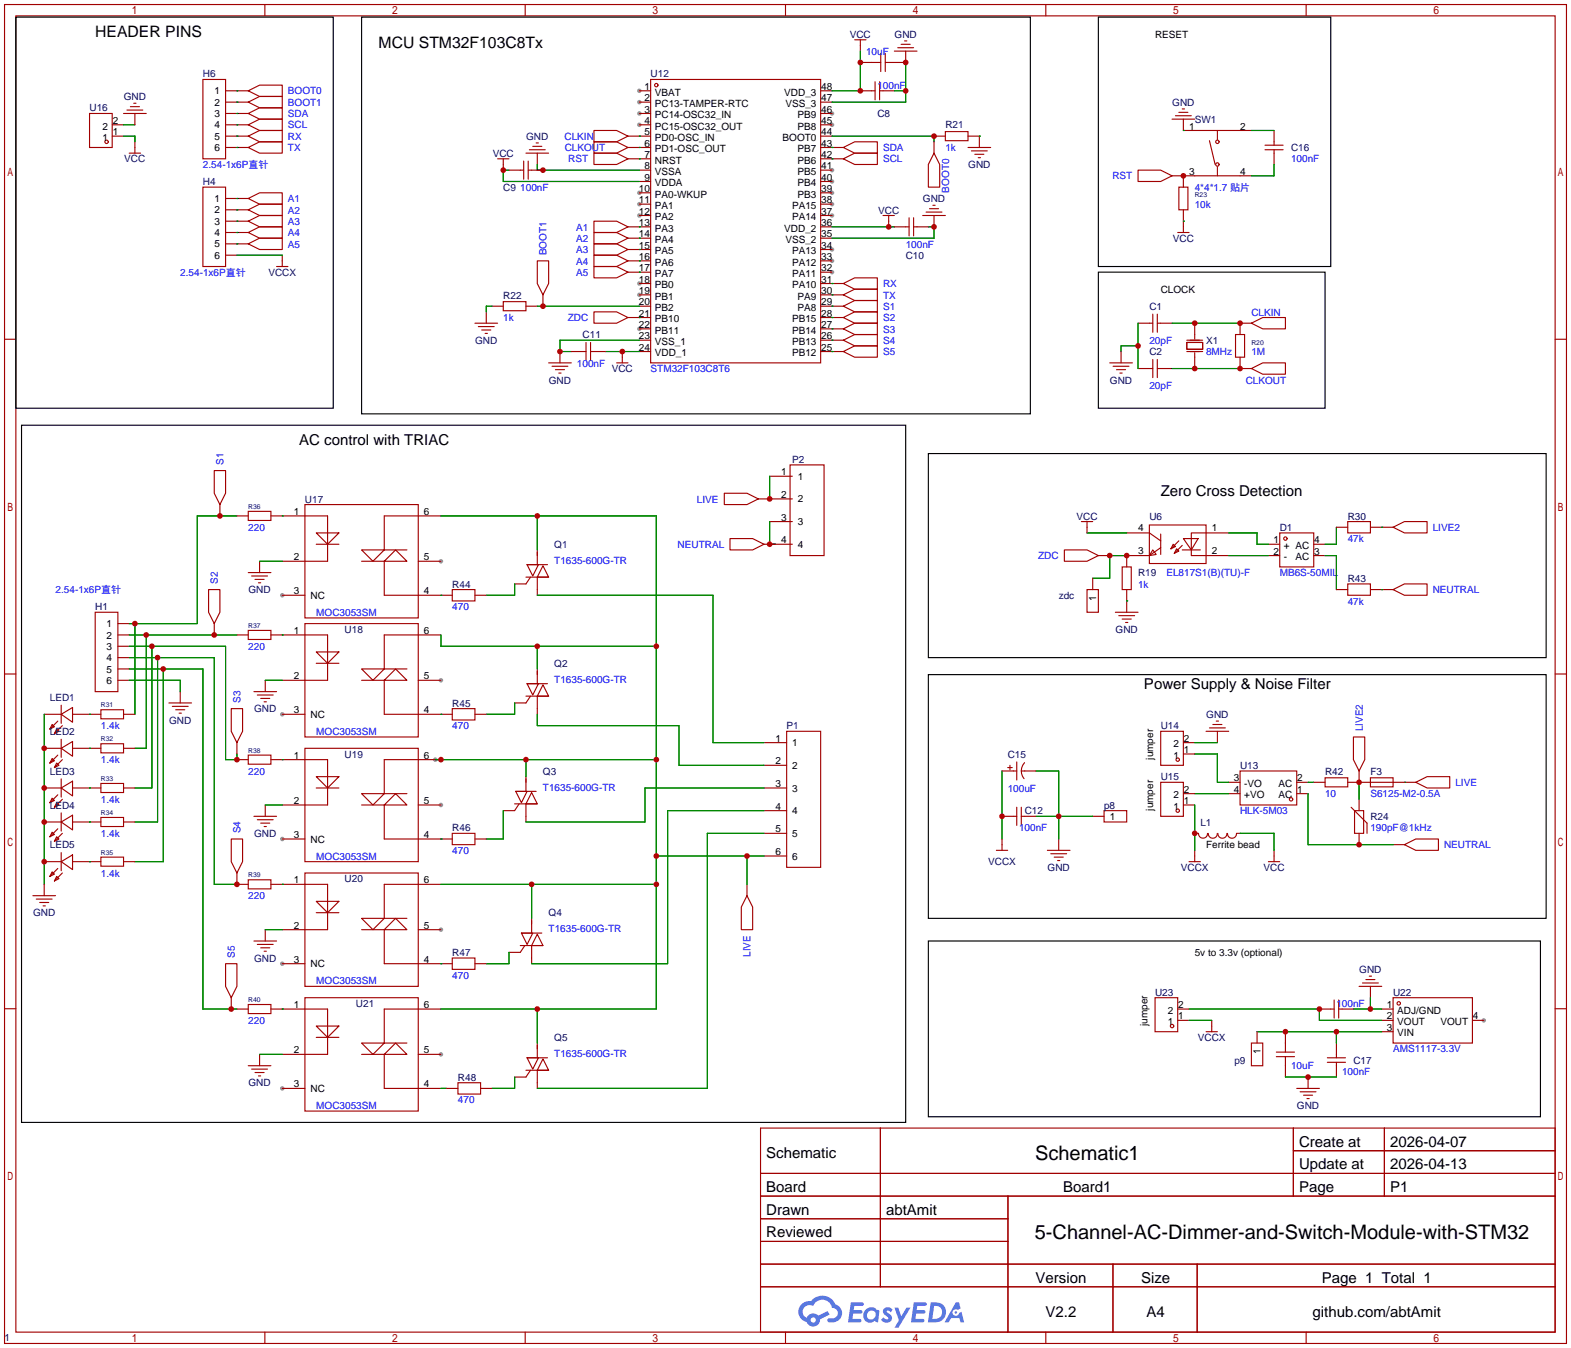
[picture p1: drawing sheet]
<svg xmlns="http://www.w3.org/2000/svg" width="352mm" height="302mm" viewBox="0 0 352 302" stroke-linecap="round" stroke-linejoin="round" font-family="sans-serif">
<g fill="#999">
<circle cx="143.3" cy="20.3" r=".51"/>
<circle cx="143.3" cy="22.9" r=".51"/>
<circle cx="143.3" cy="25.4" r=".51"/>
<circle cx="143.3" cy="28" r=".51"/>
<circle cx="143.3" cy="43.2" r=".51"/>
<circle cx="143.3" cy="45.7" r=".51"/>
<circle cx="143.3" cy="48.3" r=".51"/>
<circle cx="143.3" cy="63.5" r=".51"/>
<circle cx="143.3" cy="66.1" r=".51"/>
<circle cx="143.3" cy="73.7" r=".51"/>
<circle cx="186.4" cy="61" r=".51"/>
<circle cx="186.4" cy="58.4" r=".51"/>
<circle cx="186.4" cy="55.9" r=".51"/>
<circle cx="186.4" cy="48.3" r=".51"/>
<circle cx="186.4" cy="45.7" r=".51"/>
<circle cx="186.4" cy="43.2" r=".51"/>
<circle cx="186.4" cy="40.7" r=".51"/>
<circle cx="186.4" cy="38.1" r=".51"/>
<circle cx="186.4" cy="28" r=".51"/>
<circle cx="186.4" cy="25.4" r=".51"/>
<circle cx="98.8" cy="125.8" r=".51"/>
<circle cx="63.2" cy="133.4" r=".51"/>
<circle cx="98.8" cy="152.4" r=".51"/>
<circle cx="63.2" cy="160" r=".51"/>
<circle cx="98.8" cy="180.4" r=".51"/>
<circle cx="63.2" cy="188" r=".51"/>
<circle cx="98.8" cy="208.3" r=".51"/>
<circle cx="63.2" cy="215.9" r=".51"/>
<circle cx="98.8" cy="236.2" r=".51"/>
<circle cx="63.2" cy="243.9" r=".51"/>
<circle cx="332.5" cy="228.6" r=".51"/>
<circle cx="97.5" cy="170.2" r=".51"/>
</g>
<g fill="none" stroke="#a10000" stroke-width=".25">
<path d="M1 1h350v300h-350zM3.6 3.6h344.9v294.9h-344.9zM59.3 1v2.6M117.7 1v2.6M176 1v2.6M234.3 1v2.6M292.7 1v2.6M1 76h2.6M348.5 76h2.5M1 151h2.6M348.5 151h2.5M1 226h2.6"/>
<path d="M348.5 226h2.5M170.4 252.8h178.1v45.7h-178.1zM197.3 252.8v35.5M289.8 252.8v15.2M289.8 257.8h58.7M310.2 252.8v15.2M170.4 262.9h178.1M170.4 268h178.1M170.4 273.1h55.5M170.4 278.2h55.5M225.9 268v30.5M59.3 298.5v2.5"/>
<path d="M117.7 298.5v2.5M170.4 283.2h178.1M170.4 288.3h178.1M176 298.5v2.5M234.3 298.5v2.5M249.4 283.2v15.3M268.3 283.2v15.3M292.7 298.5v2.5"/>
</g>
<g fill="#5487ff">
<path d="M198.2 293.1a1.3 1.3 0 0 1 1.8 .3l-.4 .7a.54 .54 0 0 0-.9-.3l.1 .2a1.28 1.28 0 0 1 .8 2 1.53 1.53 0 0 1-2.2-.3l.5-.5 .8 .4a.31 .31 0 0 0 .4-.3 .31 .31 0 0 0-.3-.3 1.12 1.12 0 0 1-.6-1.9z"/>
<path d="M200.4 293h.9l.6 1.9 1.2-1.9h.9l-2.7 4.5h-.9l1-1.7z"/>
<path d="M190.7 291.8h2.2a.46 .46 0 0 1 .5 .1 .46 .46 0 0 1 .1 .5l-.3 .2h-1.8l-.1 .9h1.6a.4 .4 0 0 1 .4 .5 .4 .4 0 0 1-.4 .3h-1.7l-.2 1.2h1.4a.46 .46 0 0 1 .5 .1 .46 .46 0 0 1 .1 .5l-.3 .2h-2.7z"/>
<path d="M204.8 291.8h2.2a.47 .47 0 0 1 .5 .1 .47 .47 0 0 1 .1 .5l-.3 .2h-1.8l-.1 .9h1.6a.4 .4 0 0 1 .4 .5 .4 .4 0 0 1-.4 .3h-1.7l-.2 1.2h1.4a.46 .46 0 0 1 .5 .1 .46 .46 0 0 1 .1 .5l-.3 .2h-2.7z"/>
<path d="M214.2 291.8h.7l.4 1.4-.7 .3a.75 .75 0 0 0-1.1 .3 .75 .75 0 0 0 .5 1 .75 .75 0 0 0 .9-.6l.5-.3 .7 2.4h-.9l-.2-1h-1.9l-.5 1h-.9z"/>
<path d="M208.6 291.8l-.7 4.5h1.5a2.27 2.27 0 0 0 2.6-2.3 2.27 2.27 0 0 0-2.7-2.2zM209.3 292.6a1.5 1.5 0 0 1 1.8 1.5 1.5 1.5 0 0 1-1.9 1.4h-.3z"/>
<path d="M194 293.4a1.6 1.6 0 0 0-.3 2.3 1.6 1.6 0 0 0 2.3 .2l.8 .4 .3-2.5-.2-.3h-.5a1.58 1.58 0 0 0-2.4-.1zM194.6 294a.98 .98 0 0 1 1.6 .4 .98 .98 0 0 1-1.1 1.2 .94 .94 0 0 1-.8-.6 .94 .94 0 0 1 .3-1z"/>
<path d="M179.6 292.2a2.37 2.37 0 0 0 1.2 4 1.54 1.54 0 0 0 1.7 1 1.54 1.54 0 0 0 1.3-1.6l2.1-1.1-.5-.8-2 1.1a1.57 1.57 0 0 0-2.6 .5 1.5 1.5 0 0 1-.8-2.1 1.5 1.5 0 0 1 2.2-.6 2.23 2.23 0 0 1 2.3-1.4 2.23 2.23 0 0 1 2 1.9 1.16 1.16 0 0 1 1.2 1 1.16 1.16 0 0 1-1.1 1.3h-.6a.47 .47 0 0 0-.6 .4 .47 .47 0 0 0 .4 .5 2.14 2.14 0 0 0 2.7-1.3 2.14 2.14 0 0 0-1.3-2.8 3.2 3.2 0 0 0-5.5-.7l-1.1 .1zM181.6 295.8a.6 .6 0 0 1 1.2 0 .6 .6 0 0 1-1.2 0z"/>
<circle cx="214.2" cy="294.1" r=".28"/>
</g>
<g fill="none" stroke="#a10000" stroke-width=".25">
<path d="M45.5 17.8h5v17.8h-5zM145.8 17.8h38.1v63.5h-38.1zM191.5 8.9h2.6M192.8 8.9v2.6M192.8 14h4.6M196.1 18.3v4.1M197.1 18.3v4.1M197.4 12v4M198.4 12v4M200.4 11.5h5.1M201.2 10.7h3.5M201.9 9.9h2.1"/>
<path d="M202.7 9.2h.5M202.9 11.5v2.5h-4.5M20.1 25.4h5v7.6h-5zM25.1 28h2.6M25.1 30.5h2.6M27.7 25.4h5.1M28.4 24.7h3.6M29 34.3h2.5M29.2 23.9h2M30 23.1h.5M30.2 25.4v2.6M30.2 31.8v2.5"/>
<path d="M50.5 20.3h5.1M50.5 22.9h5.1M50.5 25.4h5.1M50.5 28h5.1M50.5 30.5h5.1M50.5 33h5.1M55.6 30.5l2.6-1.3h5v2.6h-5zM55.6 28l2.6-1.3h5v2.5h-5zM55.6 25.4l2.6-1.2h5v2.5h-5zM55.6 22.9l2.6-1.3h5v2.6h-5zM55.6 20.3l2.6-1.2h5v2.5h-5zM55.6 33l2.6-1.2h5v2.5h-5z"/>
<path d="M111.5 35.6h2.5M112.8 35.6v2.5M114 38.1h3.3M117.3 36.1v4.1M117.9 34.3h5M118.4 38.1h3.3M118.4 36.1v4.1M118.6 33.6h3.6M119.4 32.8h2M120.1 32h.5M120.4 34.3v2.6M133.1 29.2h5.1l2.5 1.3-2.5 1.3h-5.1z"/>
<path d="M133.1 31.8h5.1l2.5 1.2-2.5 1.3h-5.1zM133.1 34.3h5.1l2.5 1.3-2.5 1.3h-5.1zM140.7 30.5h5.1M140.7 33h5.1M140.7 35.6h5.1M143.3 20.3h2.5M143.3 22.9h2.5M143.3 25.4h2.5M143.3 28h2.5M143.3 38.1h2.5M183.9 20.3h2.5M183.9 22.9h2.5"/>
<path d="M183.9 25.4h2.5M183.9 28h2.5M183.9 30.5h2.5M183.9 33h5.1M183.9 35.6h5.1M183.9 38.1h2.5M189 35.6l2.5-1.3h5.1v2.6h-5.1zM189 33l2.5-1.2h5.1v2.5h-5.1zM192.8 20.3h3.3M197.1 20.3h3.3M209.3 34.3l1.3 2.6v5h-2.6v-5zM209.3 30.5h2.5"/>
<path d="M209.3 31.8v2.5M211.8 29.5h5.1v2h-5.1zM216.9 30.5h2.6v2.5M216.9 33h5.1M217.7 33.8h3.5M218.4 34.6h2.1M219.2 35.3h.5M255 38.1h5.1l2.5 1.3-2.5 1.3h-5.1zM262.6 39.4h17.8M262.6 26.7h5.1M263.4 25.9h3.6M264.2 25.2h2"/>
<path d="M264.9 24.4h.5M265.2 26.7v2.5h15.2M265.2 39.4v2.5M271 31.5l1.3 5.4M272.8 29.2v2.1M272.8 37.4v2M283.5 33.6h4M283.5 32.5h4M285.5 29.2v3.3M285.5 33.6v3.3M45.5 41.9h5v17.8h-5zM50.5 44.5h5.1"/>
<path d="M50.5 47h5.1M50.5 49.6h5.1M50.5 52.1h5.1M50.5 54.6h5.1M50.5 57.2h2.6M55.6 44.5l2.6-1.3h5v2.5h-5zM55.6 47l2.6-1.3h5v2.6h-5zM55.6 49.6l2.6-1.3h5v2.5h-5zM55.6 52.1l2.6-1.3h5v2.6h-5zM55.6 54.6l2.6-1.2h5v2.5h-5zM62 59.7h2.5M63.2 57.2v2.5"/>
<path d="M120.4 58.4h2.5v5.1l-1.2 2.6-1.3-2.6zM133.1 49.6h5.1l2.5 1.2-2.5 1.3h-5.1zM133.1 52.1h5.1l2.5 1.3-2.5 1.2h-5.1zM133.1 54.6h5.1l2.5 1.3-2.5 1.3h-5.1zM133.1 57.2h5.1l2.5 1.2-2.5 1.3h-5.1zM133.1 59.7h5.1l2.5 1.3-2.5 1.3h-5.1zM140.7 50.8h5.1M140.7 53.4h5.1M140.7 55.9h5.1M140.7 58.4h5.1M143.3 40.7h2.5M143.3 43.2h2.5"/>
<path d="M143.3 45.7h2.5M143.3 48.3h2.5M183.9 40.7h2.5M183.9 43.2h2.5M183.9 45.7h2.5M183.9 48.3h2.5M183.9 50.8h2.5M183.9 53.4h2.5M183.9 55.9h2.5M183.9 58.4h2.5M197.9 48.3h2.5M199.1 48.3v2.5"/>
<path d="M200.4 50.8h3.3M203.7 48.8v4.1M204.7 50.8h3.3M204.7 48.8v4.1M206.8 48.3h5M207.5 47.5h3.6M208.3 46.8h2M209 46h.5M209.3 48.3v2.5M263.9 52.1h2.5M264.2 41.9h2v5.1h-2zM265.2 47v5.1"/>
<path d="M106.4 72.4h5.1M107.2 73.2h3.5M107.9 73.9h2.1M108.7 74.7h.5M109 69.9v2.5M110.2 68.6h2.6M112.8 67.6h5.1v2h-5.1zM117.9 68.6h2.5M121.7 66.1v2.5M125.5 78.8v2.5M128 78.8h3.3M131.3 76.7v4.1"/>
<path d="M132.3 78.8h3.3M132.3 76.7v4.1M133.1 69.9h5.1l2.5 1.2-2.5 1.3h-5.1zM139.4 78.8v2.5M140.7 61h5.1M140.7 71.1h5.1M143.3 63.5h2.5M143.3 66.1h2.5M143.3 68.6h2.5M143.3 73.7h2.5M143.3 76.2h2.5M143.3 78.8h2.5"/>
<path d="M183.9 61h2.5M183.9 63.5h5.1M183.9 66.1h5.1M183.9 68.6h5.1M183.9 71.1h5.1M183.9 73.7h5.1M183.9 76.2h5.1M183.9 78.8h5.1M189 78.8l2.5-1.3h5.1v2.5h-5.1zM189 76.2l2.5-1.2h5.1v2.5h-5.1zM189 71.1l2.5-1.2h5.1v2.5h-5.1zM189 73.7l2.5-1.3h5.1v2.6h-5.1z"/>
<path d="M189 68.6l2.5-1.3h5.1v2.6h-5.1zM189 66.1l2.5-1.3h5.1v2.5h-5.1zM189 63.5l2.5-1.2h5.1v2.5h-5.1zM251.2 78.8v2.5M255 72.4h3.3M258.3 70.4v4M259.3 70.4v4M259.3 72.4h3.3M265.9 76.7h3.6v1.6h-3.6zM265.9 76.2h3.6M265.9 78.8h3.6M267.7 72.4v3.6"/>
<path d="M267.7 79v3.6M276.9 75h2v5h-2zM280.4 72.4l2.6-1.3h5v2.6h-5zM280.4 72.4h-2.5v2.6M122.9 81.3h5.1M123.7 82.1h3.6M124.5 82.8h2M125.2 83.6h.5M138.2 81.3h2.5M248.7 81.3h5M249.4 82.1h3.6M250.2 82.8h2"/>
<path d="M251 83.6h.5M255 82.6h3.3M258.3 80.5v4.1M259.3 80.5v4.1M259.3 82.6h3.3M277.9 80v2.6h2.5M280.4 82.6l2.6-1.3h5v2.5h-5zM48 105.4h2.5v5.1l-1.2 2.6-1.3-2.6zM49.3 113.1v2.5M53.1 115.6h2.5M55.6 114.6h5.1v2h-5.1zM60.7 115.6h12.7v10.2h-10.2"/>
<path d="M68.3 113.1h25.4v25.4h-25.4zM70.9 119.4h5l-2.5 2.5zM98.8 115.6h-12.7v7.6M162.3 110.5h5.1l2.5 1.3-2.5 1.3h-5.1zM169.9 111.8h7.6M172.5 116.9h5M172.5 106.7h5M177 104.2h7.7v20.3h-7.7zM242.3 116.9h2.6M243.6 116.9v2.5M252.5 119.4h5.1l2.5 1.8M257.6 117.6h12.7v8.7h-12.7z"/>
<path d="M260.1 119.7v4.5M275.3 119.4h-8.3v5.1h8.3M286.8 119.4h7.6v7.6h-7.6zM299.5 118.1h2.5M302 116.9h5.1v2.5h-5.1zM307.1 118.1h5.1M312.2 118.1l2.5-1.2h5.1v2.5h-5.1zM21.3 137.2h5.1v17.8h-5.1zM26.4 139.7h2.6M46.7 132.1h2.6v5.1l-1.3 2.5-1.3-2.5zM48 139.7v2.6M55.6 128.3h5.1"/>
<path d="M56.4 129.1h3.5M57.1 129.8h2.1M57.9 130.6h.5M58.2 125.8v2.5M63.2 133.4h5.1M68.3 139.7h25.4v25.4h-25.4zM70.9 121.9h5M81 123.2h5.1l-2.5 2.6zM81 125.8h5.1M86.1 123.2h5.1M86.1 125.8v7.6h15.2M88.6 123.2l2.6 2.6h-5.1z"/>
<path d="M93.7 125.8h5.1M101.3 132.1h5.1v2.5h-5.1zM106.4 133.4h2.6M117.9 129.3h5M118.1 126.5h2.5l-1.2 2.6zM118.1 126.5h4.6M118.9 129.3l-1 1.5h-2.6M120.4 123.2v3.3M120.4 129.3v4.1M121.7 126.8l1.2 2.5h-2.5zM163.6 120.7h5.1l2.5 1.2-2.5 1.3h-5.1zM171.2 121.9h6.3"/>
<path d="M238.5 123.2h5.1l2.5 1.3-2.5 1.3h-5.1zM243.6 132.1h2.5v5.1h-2.5zM244.9 129.6v2.5M246.1 124.5h2.6M249.9 137.2h5.1M250.7 137.9h3.6M251.5 127h2v5.1h-2zM251.5 138.7h2M252.2 139.5h.5M252.5 132.1v5.1M257.6 124.5h-5.1v2.5M258.3 123.2l.8 1-1.5 .3z"/>
<path d="M260.1 122.7l-2.5 1.8M262.9 121.9l.5 .6-1 .5zM263.7 123l.5 .5-1.1 .5zM264.2 121.2l-1.8 1.8M264.9 122.2l-1.8 1.8M264.9 123.2h4.1M265.2 120.7h3.3l-1.5 2.5zM284.2 121.9h2.6M284.2 124.5h2.6M294.4 121.9h2.5M294.4 124.5h2.5M299.5 132.1h2.5"/>
<path d="M302 130.8h5.1v2.6h-5.1zM307.1 132.1h5.1M312.2 132.1l2.5-1.3h5.1v2.6h-5.1zM13.7 158v4.1M22.6 159h5.1v2.1h-5.1zM26.4 142.3h2.6M26.4 144.8h2.6M26.4 147.3h2.6M26.4 149.9h2.6M26.4 152.4h2.6M37.8 157.5h5.1M38.6 158.3h3.6"/>
<path d="M39.4 159h2M40.1 159.8h.5M40.4 155v2.5M51.8 158.8h2.6v5.1l-1.3 2.5-1.3-2.5zM53.1 142.3h2.5M55.6 141.2h5.1v2.1h-5.1zM56.9 155h5.1M57.7 155.7h3.5M58.4 156.5h2.1M59.2 157.3h.5M59.4 152.4v2.6M60.7 142.3h12.7v10.1h-10.2"/>
<path d="M70.9 146.1h5l-2.5 2.5zM70.9 148.6h5M81 149.9h5.1l-2.5 2.5zM81 152.4h5.1M86.1 149.9h5.1M86.1 152.4v7.6h15.2M88.6 149.9l2.6 2.5h-5.1zM93.7 152.4h5.1M98.8 142.3h-12.7v7.6M101.3 158.8h5.1v2.5h-5.1zM117.9 156h5M118.1 153.2h2.5l-1.2 2.5z"/>
<path d="M118.1 153.2h4.6M118.9 156l-1 1.5h-2.6M120.4 149.9v3.3M120.4 156v4M121.7 153.4l1.2 2.6h-2.5zM9.9 176.6h3.8M9.9 160h3.8M9.9 167.7h3.8M11.7 162.3l.5 .5-1 .5zM11.7 170l.5 .5-1 .5zM11.7 178.8l.5 .5-1 .6zM12.7 163.3l.5 .6-1 .5z"/>
<path d="M12.7 171l.5 .5-1 .5zM12.7 179.9l.5 .5-1 .5zM13 161.6l-1.8 1.7M13 169.2l-1.8 1.8M13 178.1l-1.8 1.8M13.7 160l2.6-1.5v3.3zM13.7 167.7l2.6-1.6v3.3zM13.7 176.6l2.6-1.6v3.3zM13.7 165.6v4.1M13.7 174.5v4.1M14 162.6l-1.8 1.8M14 170.2l-1.8 1.8"/>
<path d="M14 179.1l-1.8 1.8M16.3 176.6h6.3M16.3 160h6.3M16.3 167.7h6.3M22.6 166.6h5.1v2.1h-5.1zM22.6 175.5h5.1v2.1h-5.1zM27.7 176.6h2.5M27.7 160h2.5M27.7 167.7h2.5M53.1 166.4v2.5M53.1 170.2h2.5M55.6 169.2h5.1v2h-5.1z"/>
<path d="M60.7 170.2h12.7v10.2h-10.2M63.2 160h5.1M68.3 167.7h25.4v25.4h-25.4zM70.9 174h5l-2.5 2.6zM70.9 176.6h5M81 177.8h5.1l-2.5 2.6zM86.1 177.8h5.1M98.8 170.2h-12.7v7.6M106.4 160h2.6M115.6 177.3h2.5l-1.3 2.6zM115.6 177.3h4.5M117.9 174v3.3"/>
<path d="M119.1 177.6l1.3 2.5h-2.5zM171.2 166.4h5.1M171.2 171.5h5.1M171.2 176.6h5.1M176.3 163.9h7.6v30.4h-7.6zM224.5 172.7h3.3M225.8 172h1M226.3 171.5v1M227.8 170.7v4.1M228.9 172.7h3.3M229.6 170.9a2.74 2.74 0 0 0-.1 3.6M260.1 163.9h5.1v7.6h-5.1z"/>
<path d="M260.1 175.3h5.1v7.6h-5.1zM265.2 166.4h2.5M265.2 177.8h2.5M265.2 168.9h2.5M270.3 163.9h5M271 163.1h3.6M271.8 162.3h2M272.5 161.6h.5M272.8 163.9v2.5M275.3 177.8h2.6M275.3 175.3h2.6M277.9 172.7h12.7v7.7h-12.7z"/>
<path d="M290.6 177.8h2.5M290.6 175.3h2.5M294.4 175.3h2.5M296.9 174.3h5.1v2h-5.1zM302 175.3h15.2M303.3 165.1h2.5v5.1l-1.3 2.5-1.2-2.5zM304.5 172.7v2.6M304.5 179.1v2.5M307.1 174.3h5.1v2h-5.1zM317.2 175.3l2.6-1.3h5.1v2.6h-5.1zM9.9 193.1h3.8M9.9 184.2h3.8"/>
<path d="M9.9 198.1v2.6M11.7 186.5l.5 .5-1 .5zM11.7 195.4l.5 .5-1 .5zM12.7 187.5l.5 .5-1 .5zM12.7 196.4l.5 .5-1 .5zM13 185.7l-1.8 1.8M13 194.6l-1.8 1.8M13.7 184.2l2.6-1.5v3.3zM13.7 193.1l2.6-1.6v3.3zM13.7 182.1v4.1M13.7 191v4.1M14 186.7l-1.8 1.8"/>
<path d="M14 195.6l-1.8 1.8M16.3 193.1h6.3M16.3 184.2h6.3M22.6 183.2h5.1v2h-5.1zM22.6 192h5.1v2.1h-5.1zM27.7 193.1h2.5M27.7 184.2h2.5M51.8 188h2.6v5.1l-1.3 2.5-1.3-2.5zM53.1 195.6v2.5h2.5M55.6 197.1h5.1v2.1h-5.1zM56.9 182.9h5.1M57.7 183.7h3.5"/>
<path d="M58.4 184.4h2.1M59.2 185.2h.5M59.4 180.4v2.5M60.7 198.1h12.7v10.2h-10.2M63.2 188h5.1M68.3 195.6h25.4v25.4h-25.4zM81 180.4h5.1M86.1 180.4l2.5-2.6 2.6 2.6zM86.1 180.4v7.6h15.2M93.7 180.4h5.1M98.8 198.1h-12.7v7.7M101.3 186.7h5.1v2.6h-5.1z"/>
<path d="M106.4 188h2.6M115.3 180.1h5.1M116.3 180.1l-1 1.5h-2.5M117.9 180.1v4.1M167.4 198.1v2.6M171.2 181.6h5.1M171.2 186.7h5.1M171.2 191.8h5.1M223.3 190.5h2.5M224.5 182.9h3.3M224.5 188v2.5M227.8 180.9v4"/>
<path d="M228.9 182.9h3.3M228.9 180.9v4M234.7 190.5h5.1M235.5 191.3h3.5M236.2 192h2.1M237 192.8h.5M237.2 188v2.5M244.9 182.9h2.5M247.4 181.6h5.1v2.6h-5.1zM265.2 180.4h2.5M266.4 193.1h2.6M267.7 186.7h.8"/>
<path d="M267.7 190.5v2.6M268.6 186.7a1.01 1.01 0 0 0 1 1.1 1.01 1.01 0 0 0 1-1.1M270.8 186.7a1.01 1.01 0 0 0 1 1.1 1.01 1.01 0 0 0 1-1.1M272.9 186.7a1.01 1.01 0 0 0 1 1.1 1.01 1.01 0 0 0 1-1.1M275.1 186.7a1.01 1.01 0 0 0 1 1.1 1.01 1.01 0 0 0 1-1.1M277.1 186.7h.8M284.2 193.1h2.6M285.5 190.5v2.6M302.8 180.9l3.5 3.5v2.3M303.5 181.6h2.1v5.1h-2.1zM304.5 186.7v2.6M312.2 189.3h2.5"/>
<path d="M314.7 189.3l2.5-1.3h5.1v2.5h-5.1zM7.4 200.7h5M8.1 201.4h3.6M8.9 202.2h2M9.7 203h.5M50.5 215.9h2.6v5.1l-1.3 2.5-1.3-2.5zM56.9 210.8h5.1M57.7 211.6h3.5M58.4 212.4h2.1M59.2 213.1h.5M59.4 208.3v2.5M63.2 215.9h5.1"/>
<path d="M70.9 202h5l-2.5 2.5zM70.9 204.5h5M81 205.8h5.1l-2.5 2.5zM81 208.3h5.1M86.1 208.3v7.6h15.2M86.1 205.8h5.1M88.6 205.8l2.6 2.5h-5.1zM93.7 208.3h5.1M101.3 214.7h5.1v2.5h-5.1zM106.4 215.9h2.6M116.6 211.9h5.1M116.8 209.1h2.6l-1.3 2.5z"/>
<path d="M116.8 209.1h4.6M117.6 211.9l-1 1.5h-2.6M119.1 205.8v3.3M119.1 211.9v4M120.4 209.3l1.3 2.6h-2.6zM167.4 200.7l1.3 2.5v5.1h-2.6v-5.1zM306.1 219.5h2M306.8 218.7h.5M51.8 223.5v2.6M53.1 226.1h2.5M55.6 225.1h5.1v2h-5.1zM55.6 238.8h5.1"/>
<path d="M56.4 239.5h3.5M58.2 236.2v2.6M60.7 226.1h12.7v10.1h-10.2M68.3 223.5h25.4v25.4h-25.4zM70.9 229.9h5l-2.5 2.5zM70.9 232.4h5M81 233.7h5.1l-2.5 2.5zM81 236.2h5.1M86.1 236.2l2.5-2.5 2.6 2.5zM86.1 236.2v7.7h12.7M86.1 233.7h5.1M93.7 236.2h5.1"/>
<path d="M98.8 226.1h-12.7v7.6M117.9 239.8h5M118.1 237h2.5l-1.2 2.5zM118.1 237h4.6M118.9 239.8l-1 1.5h-2.6M120.4 233.7v3.3M120.4 239.8v4.1M121.7 237.3l1.2 2.5h-2.5zM258.8 223.5h5.1v7.7h-5.1zM263.9 226.1h2.5M263.9 228.6h2.5M270.3 231.2h2.5"/>
<path d="M271.5 228.6v2.6M280.4 233.7h2.6v5.1h-2.6zM281.7 231.2v2.5M286 236.8h4.1M286 235.7h4.1M288 231.2v4.5M288 236.8v4.5M295.7 226.1h3.3M297.4 237h4.1M297.4 238h4.1M299 224.1v4M299.5 233.7v3.3"/>
<path d="M299.5 238v3.3M300 226.1h3.3M300 224.1v4M304.5 221h5.1M305.3 220.2h3.6M307.1 221v2.5M309.6 226.1h2.6M309.6 228.6h2.6M309.6 231.2h2.6M312.2 223.5h17.7v10.2h-17.7zM329.9 228.6h2.6M57.1 240.3h2.1"/>
<path d="M57.9 241.1h.5M63.2 243.9h5.1M100.1 243.9h2.5M102.6 242.6h5.1v2.5h-5.1zM107.7 243.9h2.5M290.6 243.9h5.1M291.3 244.6h3.6M292.1 245.4h2M292.9 246.2h.5M293.1 241.3v2.6"/>
<circle cx="147.1" cy="19.1" r=".38"/>
<circle cx="23.9" cy="31.8" r=".38"/>
<circle cx="272.8" cy="36.9" r=".38"/>
<circle cx="272.8" cy="31.8" r=".38"/>
<circle cx="288" cy="120.7" r=".38"/>
<circle cx="263.9" cy="170.2" r=".38"/>
<circle cx="289.3" cy="179.1" r=".38"/>
<circle cx="263.9" cy="181.6" r=".38"/>
<circle cx="262.6" cy="229.9" r=".38"/>
<circle cx="313.4" cy="224.8" r=".38"/>
</g>
<g fill="none" stroke="#008700" stroke-width=".25">
<path d="M192.8 11.5v8.8h-6.4M202.9 14v8.9h-16.5M27.7 30.5h2.5v1.3M27.7 28h2.5M53.1 30.5h.1M53.1 28h.1M53.1 25.4h.1M53.1 20.3h.1M53.1 22.9h.1M53.1 33h.1M114 38.1h-1.2v2.6h30.5M120.4 36.9v1.2h22.9"/>
<path d="M143.3 30.5h.1M143.3 33h.1M143.3 35.6h.1M186.4 35.6h.1M186.4 33h.1M186.4 30.5h22.9v1.3M200.4 20.3h2.5M219.5 30.5h.1M265.2 39.4h.1M265.2 29.2h.1M280.4 29.2h5.1M285.5 36.9v2.5h-5.1"/>
<path d="M53.1 44.5h.1M53.1 47h.1M53.1 49.6h.1M53.1 52.1h.1M53.1 54.6h.1M53.1 57.2h10.1M143.3 50.8h.1M143.3 53.4h.1M143.3 55.9h.1M143.3 58.4h.1M186.4 50.8h14M208 50.8h1.3v2.6h-22.9"/>
<path d="M265.2 49.6h.1M110.2 68.6h-1.2v1.3M120.4 68.6h22.9M135.6 78.8h7.7M143.3 71.1h.1M143.3 61h.1M143.3 76.2h-17.8v2.6h2.5M186.4 68.6h.1M186.4 71.1h.1M186.4 73.7h.1M186.4 76.2h.1M186.4 78.8h.1"/>
<path d="M186.4 66.1h.1M186.4 63.5h.1M255 72.4v10.2M255 77.5h-3.8v1.3M262.6 72.4h15.3M262.6 82.6h15.3M53.1 115.6h-8.9v24.1h-15.2M63.2 115.6h.1M98.8 115.6h48.3v110.5h-48.3M120.4 115.6v7.6M172.5 116.9v5h1.2M172.5 106.7v5.1"/>
<path d="M243.6 119.4h8.9M275.3 119.4h6.4v2.5h2.5M299.5 118.1v3.8h-2.6M309.6 118.1h.1M30.2 139.7v20.3M58.2 125.8h5M98.8 133.4h.1M115.3 130.8v2.6h-6.3M120.4 133.4h39.4v33h11.4M252.5 134.6h.1M252.5 124.5h-3.8v5.1h-3.8M275.3 124.5h8.9"/>
<path d="M296.9 124.5h2.6v7.6M309.6 132.1h.1M29 144.8h21.5v25.4h2.6v-1.3M29 147.3h19v50.8h5.1M29 142.3h24.1M29 149.9h16.5v76.2h7.6M29 152.4h11.4v2.6M32.8 142.3v25.4h-2.6M34 144.8v31.8h-3.8M35.3 147.3v36.9h-5.1M36.6 149.9v43.2h-6.4M59.4 152.4h3.8"/>
<path d="M63.2 142.3h.1M98.8 142.3v2.5h48.3M115.3 157.5v2.5h-6.3M120.4 144.8v5.1M9.9 160v38.1M20.1 160h.1M20.1 176.6h.1M20.1 167.7h.1M63.2 170.2h.1M97.5 170.2h49.6M98.8 160h.1M117.9 170.2v3.8"/>
<path d="M120.4 160v2.6h31.7v8.9h19.1M171.2 176.6h-26.7v7.6h-26.6M224.5 172.7v15.3M232.2 172.7h5v15.3M267.7 166.4h5.1M267.7 177.8h7.6M267.7 168.9h5.1v6.4h2.5M293.1 175.3h1.3M293.1 177.8v11.5h19.1M304.5 175.3v3.8M314.7 175.3h.1M20.1 193.1h.1"/>
<path d="M20.1 184.2h.1M59.4 180.4h3.8M63.2 198.1h.1M98.8 188h.1M98.8 198.1h48.3M112.8 181.6v6.4h-3.8M119.1 198.1v7.7M147.1 191.8h24.1M167.4 191.8v6.3M171.2 181.6h-21.6v34.3h-30.5M171.2 186.7h-12.7v57.2h-38.1M232.2 182.9h12.7"/>
<path d="M267.7 180.4v10.1M277.9 186.7h7.6v3.8M59.4 208.3h3.8M98.8 215.9h.1M114 213.4v2.5h-5M58.2 236.2h5M63.2 226.1h.1M120.4 226.1v7.6M266.4 226.1h29.3v2.5h13.9M266.4 228.6h5.1M281.7 231.2h27.9M299.5 231.2v2.5"/>
<path d="M303.3 226.1h6.3M307.1 223.5v2.6M98.8 243.9h1.3M115.3 241.3v2.6h-5.1M288 241.3h11.5"/>
</g>
<path d="M3.6 3.8h71.1v87.7h-71.1zM81 3.8h149.9v88.9h-149.9zM246.1 3.8h52.1v55.9h-52.1zM246.1 61h50.8v30.5h-50.8zM4.8 95.3h198.1v156.2h-198.1zM208 101.6h138.5v45.7h-138.5zM208 151.2h138.5v54.6h-138.5zM208 210.8h137.2v39.4h-137.2z" fill="none" stroke="#000" stroke-width=".25"/>
<g fill="#c00">
<circle cx="49.3" cy="115.6" r=".63"/>
<circle cx="30.2" cy="139.7" r=".63"/>
<circle cx="53.1" cy="170.2" r=".63"/>
<circle cx="34" cy="144.8" r=".63"/>
<circle cx="53.1" cy="198.1" r=".63"/>
<circle cx="35.3" cy="147.3" r=".63"/>
<circle cx="48" cy="142.3" r=".63"/>
<circle cx="32.8" cy="142.3" r=".63"/>
<circle cx="252.5" cy="124.5" r=".63"/>
<circle cx="248.7" cy="124.5" r=".63"/>
<circle cx="192.8" cy="20.3" r=".63"/>
<circle cx="192.8" cy="14" r=".63"/>
<circle cx="199.1" cy="50.8" r=".63"/>
<circle cx="139.4" cy="78.8" r=".63"/>
<circle cx="209.3" cy="50.8" r=".63"/>
<circle cx="125.5" cy="78.8" r=".63"/>
<circle cx="267.7" cy="82.6" r=".63"/>
<circle cx="277.9" cy="82.6" r=".63"/>
<circle cx="267.7" cy="72.4" r=".63"/>
<circle cx="277.9" cy="72.4" r=".63"/>
<circle cx="255" cy="77.5" r=".63"/>
<circle cx="121.7" cy="38.1" r=".63"/>
<circle cx="112.8" cy="38.1" r=".63"/>
<circle cx="209.3" cy="30.5" r=".63"/>
<circle cx="121.7" cy="68.6" r=".63"/>
<circle cx="237.2" cy="182.9" r=".63"/>
<circle cx="224.5" cy="182.9" r=".63"/>
<circle cx="267.7" cy="186.7" r=".63"/>
<circle cx="265.2" cy="39.4" r=".63"/>
<circle cx="202.9" cy="14" r=".63"/>
<circle cx="202.9" cy="20.3" r=".63"/>
<circle cx="304.5" cy="189.3" r=".63"/>
<circle cx="304.5" cy="175.3" r=".63"/>
<circle cx="172.5" cy="121.9" r=".63"/>
<circle cx="9.9" cy="167.7" r=".63"/>
<circle cx="9.9" cy="176.6" r=".63"/>
<circle cx="9.9" cy="184.2" r=".63"/>
<circle cx="9.9" cy="193.1" r=".63"/>
<circle cx="51.8" cy="226.1" r=".63"/>
<circle cx="36.6" cy="149.9" r=".63"/>
<circle cx="172.5" cy="111.8" r=".63"/>
<circle cx="147.1" cy="198.1" r=".63"/>
<circle cx="147.1" cy="191.8" r=".63"/>
<circle cx="147.1" cy="170.2" r=".63"/>
<circle cx="147.1" cy="144.8" r=".63"/>
<circle cx="120.4" cy="115.6" r=".63"/>
<circle cx="120.4" cy="144.8" r=".63"/>
<circle cx="117.9" cy="170.2" r=".63"/>
<circle cx="98.8" cy="170.2" r=".63"/>
<circle cx="167.4" cy="191.8" r=".63"/>
<circle cx="119.1" cy="198.1" r=".63"/>
<circle cx="120.4" cy="226.1" r=".63"/>
<circle cx="307.1" cy="226.1" r=".63"/>
<circle cx="299.5" cy="231.2" r=".63"/>
<circle cx="288" cy="231.2" r=".63"/>
<circle cx="293.1" cy="241.3" r=".63"/>
<circle cx="295.7" cy="226.1" r=".63"/>
</g>
<g font-size="4.5">
<text x="232" y="259.8">Schematic1</text>
<text x="231.9" y="277.6">5-Channel-AC-Dimmer-and-Switch-Module-with-STM32</text>
</g>
<g font-size="3.5">
<text x="21.3" y="8.2">HEADER PINS</text>
<text x="84.8" y="10.7">MCU STM32F103C8Tx</text>
</g>
<g font-size="3.4">
<text x="67.1" y="99.7">AC control with TRIAC</text>
<text x="260.1" y="111.1">Zero Cross Detection</text>
<text x="256.3" y="154.3">Power Supply &amp; Noise Filter</text>
<text x="291.1" y="256.9">Create at</text>
<text x="311.5" y="256.9">2026-04-07</text>
<text x="171.7" y="259.5">Schematic</text>
<text x="291.1" y="262">Update at</text>
<text x="311.5" y="262">2026-04-13</text>
<text x="171.7" y="267.1">Board</text>
<text x="238.3" y="267.1">Board1</text>
<text x="291.1" y="267.1">Page</text>
<text x="311.5" y="267.1">P1</text>
<text x="171.7" y="272.2">Drawn</text>
<text x="198.6" y="272.2">abtAmit</text>
<text x="171.7" y="277.3">Reviewed</text>
<text x="232.1" y="287.4">Version</text>
<text x="255.7" y="287.4">Size</text>
<text x="296.2" y="287.4">Page 1 Total 1</text>
<text x="234.3" y="295">V2.2</text>
<text x="256.9" y="295">A4</text>
<text x="294.1" y="295">github.com/abtAmit</text>
</g>
<g font-size="2.2" fill="#000080">
<text x="190.4" y="8.5">VCC</text>
<text x="200.5" y="8.5">GND</text>
<text x="45.5" y="17.4">H6</text>
<text x="145.8" y="17.4">U12</text>
<text x="27.7" y="22.4">GND</text>
<text x="262.7" y="23.7">GND</text>
<text x="20.1" y="25">U16</text>
<text x="196.6" y="26.2">C8</text>
<text x="211.8" y="28.8">R21</text>
<text x="267.7" y="27.5">SW1</text>
<text x="110.4" y="35.1">VCC</text>
<text x="117.9" y="31.3">GND</text>
<text x="289.3" y="33.9">C16</text>
<text x="27.9" y="36.4">VCC</text>
<text x="45.5" y="41.5">H4</text>
<text x="217" y="37.7">GND</text>
<text x="112.8" y="42.8">C9</text>
<text x="196.8" y="47.8">VCC</text>
<text x="206.8" y="45.3">GND</text>
<text x="202.9" y="58">C10</text>
<text x="262.8" y="54.2">VCC</text>
<text x="60.1" y="61.8">VCCX</text>
<text x="112.8" y="66.9">R22</text>
<text x="257.6" y="69.4">C1</text>
<text x="106.5" y="77">GND</text>
<text x="130.6" y="75.8">C11</text>
<text x="270.3" y="77">X1</text>
<text x="137.1" y="83.4">VCC</text>
<text x="257.6" y="79.6">C2</text>
<text x="123" y="85.9">GND</text>
<text x="248.7" y="85.9">GND</text>
<text x="177.5" y="103.7">P2</text>
<text x="68.3" y="112.6">U17</text>
<text x="241.2" y="116.4">VCC</text>
<text x="257.6" y="116.4">U6</text>
<text x="286.8" y="119">D1</text>
<text x="302" y="116.4">R30</text>
<text x="124.2" y="122.8">Q1</text>
<text x="101.3" y="131.7">R44</text>
<text x="255" y="129.1">R19</text>
<text x="302" y="130.4">R43</text>
<text x="21.3" y="136.7">H1</text>
<text x="55.7" y="132.9">GND</text>
<text x="237.2" y="134.2">zdc</text>
<text x="77.2" y="141.8">U18</text>
<text x="250" y="141.8">GND</text>
<text x="124.2" y="149.4">Q2</text>
<text x="11.2" y="157.1">LED1</text>
<text x="56.9" y="159.6">GND</text>
<text x="101.3" y="158.3">R45</text>
<text x="270.3" y="160.9">GND</text>
<text x="11.2" y="164.7">LED2</text>
<text x="37.9" y="162.1">GND</text>
<text x="176.3" y="163.4">P1</text>
<text x="260.1" y="163.4">U14</text>
<text x="11.2" y="173.6">LED3</text>
<text x="77.2" y="169.8">U19</text>
<text x="121.7" y="173.6">Q3</text>
<text x="225.8" y="169.8">C15</text>
<text x="277.9" y="172.3">U13</text>
<text x="296.9" y="173.6">R42</text>
<text x="307.1" y="173.6">F3</text>
<text x="260.1" y="174.8">U15</text>
<text x="11.2" y="181.2">LED4</text>
<text x="229.6" y="182.5">C12</text>
<text x="247.4" y="181.2">p8</text>
<text x="269" y="185">L1</text>
<text x="307.1" y="183.7">R24</text>
<text x="11.2" y="190.1">LED5</text>
<text x="56.9" y="187.5">GND</text>
<text x="101.3" y="186.3">R46</text>
<text x="77.2" y="197.7">U20</text>
<text x="221.4" y="193.9">VCCX</text>
<text x="234.7" y="195.2">GND</text>
<text x="264.6" y="195.2">VCCX</text>
<text x="283.1" y="195.2">VCC</text>
<text x="7.4" y="205.3">GND</text>
<text x="122.9" y="205.3">Q4</text>
<text x="56.9" y="215.5">GND</text>
<text x="101.3" y="214.2">R47</text>
<text x="304.6" y="218">GND</text>
<text x="79.8" y="225.6">U21</text>
<text x="258.8" y="223.1">U23</text>
<text x="312.2" y="223.1">U22</text>
<text x="124.2" y="233.3">Q5</text>
<text x="268.4" y="233.3">VCCX</text>
<text x="276.6" y="238.3">p9</text>
<text x="303.3" y="238.3">C17</text>
<text x="55.7" y="243.4">GND</text>
<text x="102.6" y="242.1">R48</text>
<text x="290.6" y="248.5">GND</text>
<text x="1" y="300.6">1</text>
</g>
<g font-size="2.2">
<text x="258.8" y="8.5">RESET</text>
<text x="48" y="21.1">1</text>
<text x="48" y="23.7">2</text>
<text x="144.4" y="20.1">1</text>
<text x="144.4" y="22.7">2</text>
<text x="146.7" y="21.4">VBAT</text>
<text x="146.7" y="23.9">PC13-TAMPER-RTC</text>
<text x="175.7" y="21.4">VDD_3</text>
<text x="176" y="23.9">VSS_3</text>
<text x="184" y="22.7">47</text>
<text x="184" y="20.1">48</text>
<text x="23" y="29">2</text>
<text x="25.3" y="27.7">2</text>
<text x="48" y="26.2">3</text>
<text x="48" y="28.8">4</text>
<text x="144.4" y="25.2">3</text>
<text x="144.4" y="27.7">4</text>
<text x="146.7" y="26.5">PC14-OSC32_IN</text>
<text x="146.7" y="29">PC15-OSC32_OUT</text>
<text x="178.7" y="29">PB8</text>
<text x="178.7" y="26.5">PB9</text>
<text x="184" y="27.7">45</text>
<text x="184" y="25.2">46</text>
<text x="266.5" y="29">1</text>
<text x="277.9" y="29">2</text>
<text x="23" y="31.6">1</text>
<text x="25.3" y="30.3">1</text>
<text x="48" y="31.3">5</text>
<text x="48" y="33.8">6</text>
<text x="144.4" y="30.3">5</text>
<text x="144.4" y="32.8">6</text>
<text x="144.4" y="35.4">7</text>
<text x="146.7" y="31.6">PD0-OSC_IN</text>
<text x="146.7" y="34.1">PD1-OSC_OUT</text>
<text x="175.4" y="31.6">BOOT0</text>
<text x="178.7" y="34.1">PB7</text>
<text x="184" y="35.4">42</text>
<text x="184" y="32.8">43</text>
<text x="184" y="30.3">44</text>
<text x="144.4" y="37.9">8</text>
<text x="144.4" y="40.4">9</text>
<text x="146.7" y="36.6">NRST</text>
<text x="146.7" y="39.2">VSSA</text>
<text x="146.7" y="41.7">VDDA</text>
<text x="178.7" y="41.7">PB4</text>
<text x="178.7" y="39.2">PB5</text>
<text x="178.7" y="36.6">PB6</text>
<text x="184" y="40.4">40</text>
<text x="184" y="37.9">41</text>
<text x="266.5" y="39.2">3</text>
<text x="277.9" y="39.2">4</text>
<text x="48" y="45.3">1</text>
<text x="48" y="47.8">2</text>
<text x="143.2" y="43">10</text>
<text x="143.2" y="45.5">11</text>
<text x="146.7" y="44.3">PA0-WKUP</text>
<text x="146.7" y="46.8">PA1</text>
<text x="177.5" y="46.8">PA15</text>
<text x="178.7" y="44.3">PB3</text>
<text x="184" y="45.5">38</text>
<text x="184" y="43">39</text>
<text x="48" y="50.4">3</text>
<text x="48" y="52.9">4</text>
<text x="143.2" y="48.1">12</text>
<text x="143.2" y="50.6">13</text>
<text x="143.2" y="53.1">14</text>
<text x="146.7" y="49.3">PA2</text>
<text x="146.7" y="51.9">PA3</text>
<text x="175.7" y="51.9">VDD_2</text>
<text x="177.5" y="49.3">PA14</text>
<text x="184" y="53.1">35</text>
<text x="184" y="50.6">36</text>
<text x="184" y="48.1">37</text>
<text x="48" y="55.4">5</text>
<text x="48" y="58">6</text>
<text x="143.2" y="55.7">15</text>
<text x="143.2" y="58.2">16</text>
<text x="146.7" y="54.4">PA4</text>
<text x="146.7" y="57">PA5</text>
<text x="146.7" y="59.5">PA6</text>
<text x="176" y="54.4">VSS_2</text>
<text x="177.5" y="59.5">PA12</text>
<text x="177.5" y="57">PA13</text>
<text x="184" y="58.2">33</text>
<text x="184" y="55.7">34</text>
<text x="143.2" y="60.8">17</text>
<text x="143.2" y="63.3">18</text>
<text x="143.2" y="65.8">19</text>
<text x="146.7" y="62">PA7</text>
<text x="146.7" y="64.6">PB0</text>
<text x="177.5" y="64.6">PA10</text>
<text x="177.5" y="62">PA11</text>
<text x="184" y="65.8">30</text>
<text x="184" y="63.3">31</text>
<text x="184" y="60.8">32</text>
<text x="260.1" y="65.6">CLOCK</text>
<text x="143.2" y="68.4">20</text>
<text x="143.2" y="70.9">21</text>
<text x="146.7" y="67.1">PB1</text>
<text x="146.7" y="69.7">PB2</text>
<text x="178.7" y="69.7">PA8</text>
<text x="178.7" y="67.1">PA9</text>
<text x="184" y="70.9">28</text>
<text x="184" y="68.4">29</text>
<text x="143.2" y="73.5">22</text>
<text x="143.2" y="76">23</text>
<text x="146.7" y="72.2">PB10</text>
<text x="146.7" y="74.7">PB11</text>
<text x="146.7" y="77.3">VSS_1</text>
<text x="177.5" y="77.3">PB13</text>
<text x="177.5" y="74.7">PB14</text>
<text x="177.5" y="72.2">PB15</text>
<text x="184" y="76">26</text>
<text x="184" y="73.5">27</text>
<text x="143.2" y="78.5">24</text>
<text x="146.7" y="79.8">VDD_1</text>
<text x="177.5" y="79.8">PB12</text>
<text x="184" y="78.5">25</text>
<text x="175" y="106.5">1</text>
<text x="178.8" y="107.5">1</text>
<text x="175" y="111.6">2</text>
<text x="178.8" y="112.6">2</text>
<text x="65.8" y="115.4">1</text>
<text x="95" y="115.4">6</text>
<text x="175" y="116.6">3</text>
<text x="178.8" y="117.7">3</text>
<text x="255" y="119.1">4</text>
<text x="271.5" y="119.1">1</text>
<text x="65.8" y="125.5">2</text>
<text x="95" y="125.5">5</text>
<text x="175" y="121.7">4</text>
<text x="178.8" y="122.7">4</text>
<text x="255" y="124.2">3</text>
<text x="271.5" y="124.2">2</text>
<text x="285.4" y="121.7">1</text>
<text x="285.4" y="124.3">2</text>
<text x="287.7" y="123">+ AC</text>
<text x="287.7" y="125.5">-</text>
<text x="290.3" y="125.5">AC</text>
<text x="294.5" y="124.3">3</text>
<text x="294.5" y="121.7">4</text>
<text x="65.8" y="133.2">3</text>
<text x="69.6" y="134.2">NC</text>
<text x="95" y="133.2">4</text>
<text x="245.7" y="134.6" transform="rotate(-90 245.7 134.6)">1</text>
<text x="23.9" y="140.5">1</text>
<text x="23.9" y="143.1">2</text>
<text x="65.8" y="142">1</text>
<text x="95" y="142">6</text>
<text x="23.9" y="145.6">3</text>
<text x="23.9" y="148.1">4</text>
<text x="23.9" y="150.7">5</text>
<text x="23.9" y="153.2">6</text>
<text x="65.8" y="152.2">2</text>
<text x="95" y="152.2">5</text>
<text x="65.8" y="159.8">3</text>
<text x="69.6" y="160.8">NC</text>
<text x="95" y="159.8">4</text>
<text x="173.8" y="166.2">1</text>
<text x="177.5" y="167.2">1</text>
<text x="263" y="167.4">2</text>
<text x="265.3" y="166.2">2</text>
<text x="65.8" y="170">1</text>
<text x="95" y="170">6</text>
<text x="173.8" y="171.3">2</text>
<text x="177.5" y="172.3">2</text>
<text x="258.4" y="170.2" transform="rotate(-90 258.4 170.2)">jumper</text>
<text x="263" y="170">1</text>
<text x="265.3" y="168.7">1</text>
<text x="173.8" y="176.3">3</text>
<text x="177.5" y="177.4">3</text>
<text x="263" y="178.9">2</text>
<text x="265.3" y="177.6">2</text>
<text x="276.5" y="177.6">4</text>
<text x="276.5" y="175.1">3</text>
<text x="278.8" y="178.9">+VO</text>
<text x="278.8" y="176.3">-VO</text>
<text x="286.5" y="176.3">AC</text>
<text x="286.5" y="178.9">AC</text>
<text x="290.7" y="175.1">2</text>
<text x="290.7" y="177.6">1</text>
<text x="65.8" y="180.1">2</text>
<text x="95" y="180.1">5</text>
<text x="173.8" y="181.4">4</text>
<text x="177.5" y="182.4">4</text>
<text x="248.7" y="183.7">1</text>
<text x="258.4" y="181.6" transform="rotate(-90 258.4 181.6)">jumper</text>
<text x="263" y="181.4">1</text>
<text x="265.3" y="180.1">1</text>
<text x="65.8" y="187.8">3</text>
<text x="69.6" y="188.8">NC</text>
<text x="95" y="187.8">4</text>
<text x="173.8" y="186.5">5</text>
<text x="173.8" y="191.6">6</text>
<text x="177.5" y="187.5">5</text>
<text x="270.3" y="190.1">Ferrite bead</text>
<text x="65.8" y="197.9">1</text>
<text x="95" y="197.9">6</text>
<text x="177.5" y="192.6">6</text>
<text x="65.8" y="208.1">2</text>
<text x="95" y="208.1">5</text>
<text x="65.8" y="215.7">3</text>
<text x="95" y="215.7">4</text>
<text x="267.7" y="214.2">5v to 3.3v (optional)</text>
<text x="69.6" y="216.7">NC</text>
<text x="65.8" y="225.9">1</text>
<text x="95" y="225.9">6</text>
<text x="261.7" y="227.1">2</text>
<text x="264" y="225.9">2</text>
<text x="310.8" y="225.9">1</text>
<text x="313.1" y="227.1">ADJ/GND</text>
<text x="257.1" y="229.9" transform="rotate(-90 257.1 229.9)">jumper</text>
<text x="261.7" y="229.7">1</text>
<text x="264" y="228.4">1</text>
<text x="310.8" y="228.4">2</text>
<text x="310.8" y="230.9">3</text>
<text x="313.1" y="229.7">VOUT</text>
<text x="313.1" y="232.2">VIN</text>
<text x="322.8" y="229.7">VOUT</text>
<text x="330.1" y="228.4">4</text>
<text x="65.8" y="236">2</text>
<text x="95" y="236">5</text>
<text x="282.5" y="236.2" transform="rotate(-90 282.5 236.2)">1</text>
<text x="65.8" y="243.6">3</text>
<text x="69.6" y="244.7">NC</text>
<text x="95" y="243.6">4</text>
</g>
<g font-size="2.2" fill="#00f">
<text x="194.1" y="12.3">10uF</text>
<text x="64.5" y="23.7">BOOT1</text>
<text x="64.5" y="21.2">BOOT0</text>
<text x="196.6" y="19.9">100nF</text>
<text x="64.5" y="28.8">SCL</text>
<text x="64.5" y="26.2">SDA</text>
<text x="64.5" y="31.3">RX</text>
<text x="64.5" y="33.9">TX</text>
<text x="126.5" y="31.3">CLKIN</text>
<text x="126.5" y="33.9">CLKOUT</text>
<text x="197.9" y="33.9">SDA</text>
<text x="211.8" y="33.9">1k</text>
<text x="45.5" y="37.7">2.54-1x6P直针</text>
<text x="127.3" y="36.4">RST</text>
<text x="197.9" y="36.4">SCL</text>
<text x="249.3" y="40.2">RST</text>
<text x="289.3" y="36.4">100nF</text>
<text x="64.5" y="45.3">A1</text>
<text x="64.5" y="47.8">A2</text>
<text x="116.6" y="42.8">100nF</text>
<text x="212.7" y="43.2" transform="rotate(-90 212.7 43.2)">BOOT0</text>
<text x="267.7" y="42.8">4*4*1.7 贴片</text>
<text x="267.7" y="46.6">10k</text>
<text x="64.5" y="50.4">A3</text>
<text x="64.5" y="52.9">A4</text>
<text x="129.1" y="51.6">A1</text>
<text x="64.5" y="55.5">A5</text>
<text x="122.5" y="57.2" transform="rotate(-90 122.5 57.2)">BOOT1</text>
<text x="129.1" y="54.2">A2</text>
<text x="129.1" y="56.7">A3</text>
<text x="129.1" y="59.3">A4</text>
<text x="202.9" y="55.5">100nF</text>
<text x="40.4" y="61.8">2.54-1x6P直针</text>
<text x="129.1" y="61.8">A5</text>
<text x="197.9" y="64.3">RX</text>
<text x="112.8" y="72">1k</text>
<text x="127.2" y="72">ZDC</text>
<text x="197.9" y="72">S2</text>
<text x="197.9" y="69.4">S1</text>
<text x="197.9" y="66.9">TX</text>
<text x="280.4" y="70.7">CLKIN</text>
<text x="197.9" y="77">S4</text>
<text x="197.9" y="74.5">S3</text>
<text x="257.6" y="77">20pF</text>
<text x="129.3" y="82.1">100nF</text>
<text x="145.8" y="83.4">STM32F103C8T6</text>
<text x="197.9" y="79.6">S5</text>
<text x="270.3" y="79.6">8MHz</text>
<text x="280.4" y="79.6">1M</text>
<text x="257.6" y="87.2">20pF</text>
<text x="279.1" y="85.9">CLKOUT</text>
<text x="50.1" y="104.2" transform="rotate(-90 50.1 104.2)">S1</text>
<text x="156.2" y="112.6">LIVE</text>
<text x="55.6" y="119">220</text>
<text x="321.1" y="119">LIVE2</text>
<text x="151.8" y="122.8">NEUTRAL</text>
<text x="232.6" y="125.3">ZDC</text>
<text x="302" y="121.5">47k</text>
<text x="48.8" y="130.8" transform="rotate(-90 48.8 130.8)">S2</text>
<text x="124.2" y="126.3">T1635-600G-TR</text>
<text x="255" y="131.7">1k</text>
<text x="261.4" y="129.1">EL817S1(B)(TU)-F</text>
<text x="286.8" y="129.1">MB6S-50MIL</text>
<text x="12.4" y="132.9">2.54-1x6P直针</text>
<text x="101.3" y="136.7">470</text>
<text x="302" y="135.5">47k</text>
<text x="321.1" y="132.9">NEUTRAL</text>
<text x="70.9" y="138">MOC3053SM</text>
<text x="55.6" y="145.6">220</text>
<text x="124.2" y="153">T1635-600G-TR</text>
<text x="53.9" y="157.5" transform="rotate(-90 53.9 157.5)">S3</text>
<text x="22.6" y="163.4">1.4k</text>
<text x="70.9" y="164.7">MOC3053SM</text>
<text x="101.3" y="163.4">470</text>
<text x="305.4" y="163.9" transform="rotate(-90 305.4 163.9)">LIVE2</text>
<text x="22.6" y="171">1.4k</text>
<text x="55.6" y="173.6">220</text>
<text x="22.6" y="179.9">1.4k</text>
<text x="121.7" y="177.1">T1635-600G-TR</text>
<text x="225.8" y="177.4">100uF</text>
<text x="296.9" y="178.6">10</text>
<text x="307.1" y="178.6">S6125-M2-0.5A</text>
<text x="326.1" y="176.1">LIVE</text>
<text x="277.9" y="182.5">HLK-5M03</text>
<text x="22.6" y="187.5">1.4k</text>
<text x="53.9" y="186.7" transform="rotate(-90 53.9 186.7)">S4</text>
<text x="101.3" y="191.3">470</text>
<text x="228.3" y="186.3">100nF</text>
<text x="307.1" y="186.3">190pF@1kHz</text>
<text x="323.6" y="190.1">NEUTRAL</text>
<text x="22.6" y="196.4">1.4k</text>
<text x="70.9" y="192.6">MOC3053SM</text>
<text x="55.6" y="201.5">220</text>
<text x="122.9" y="208.9">T1635-600G-TR</text>
<text x="52.6" y="214.7" transform="rotate(-90 52.6 214.7)">S5</text>
<text x="168.2" y="214.4" transform="rotate(-90 168.2 214.4)">LIVE</text>
<text x="70.9" y="220.6">MOC3053SM</text>
<text x="101.3" y="219.3">470</text>
<text x="299.5" y="225.6">100nF</text>
<text x="55.6" y="229.4">220</text>
<text x="124.2" y="236.8">T1635-600G-TR</text>
<text x="289.3" y="239.6">10uF</text>
<text x="312.2" y="235.8">AMS1117-3.3V</text>
<text x="300.7" y="240.9">100nF</text>
<text x="70.9" y="248.5">MOC3053SM</text>
<text x="102.6" y="247.2">470</text>
</g>
<g font-size="1.5" fill="#000080">
<text x="267.7" y="44.2">R23</text>
<text x="280.4" y="77.2">R20</text>
<text x="55.6" y="114">R36</text>
<text x="55.6" y="140.7">R37</text>
<text x="22.6" y="158.5">R31</text>
<text x="22.6" y="166.1">R32</text>
<text x="55.6" y="168.6">R38</text>
<text x="22.6" y="175">R33</text>
<text x="22.6" y="182.6">R34</text>
<text x="22.6" y="191.5">R35</text>
<text x="55.6" y="196.6">R39</text>
<text x="55.6" y="224.5">R40</text>
</g>
</svg>
